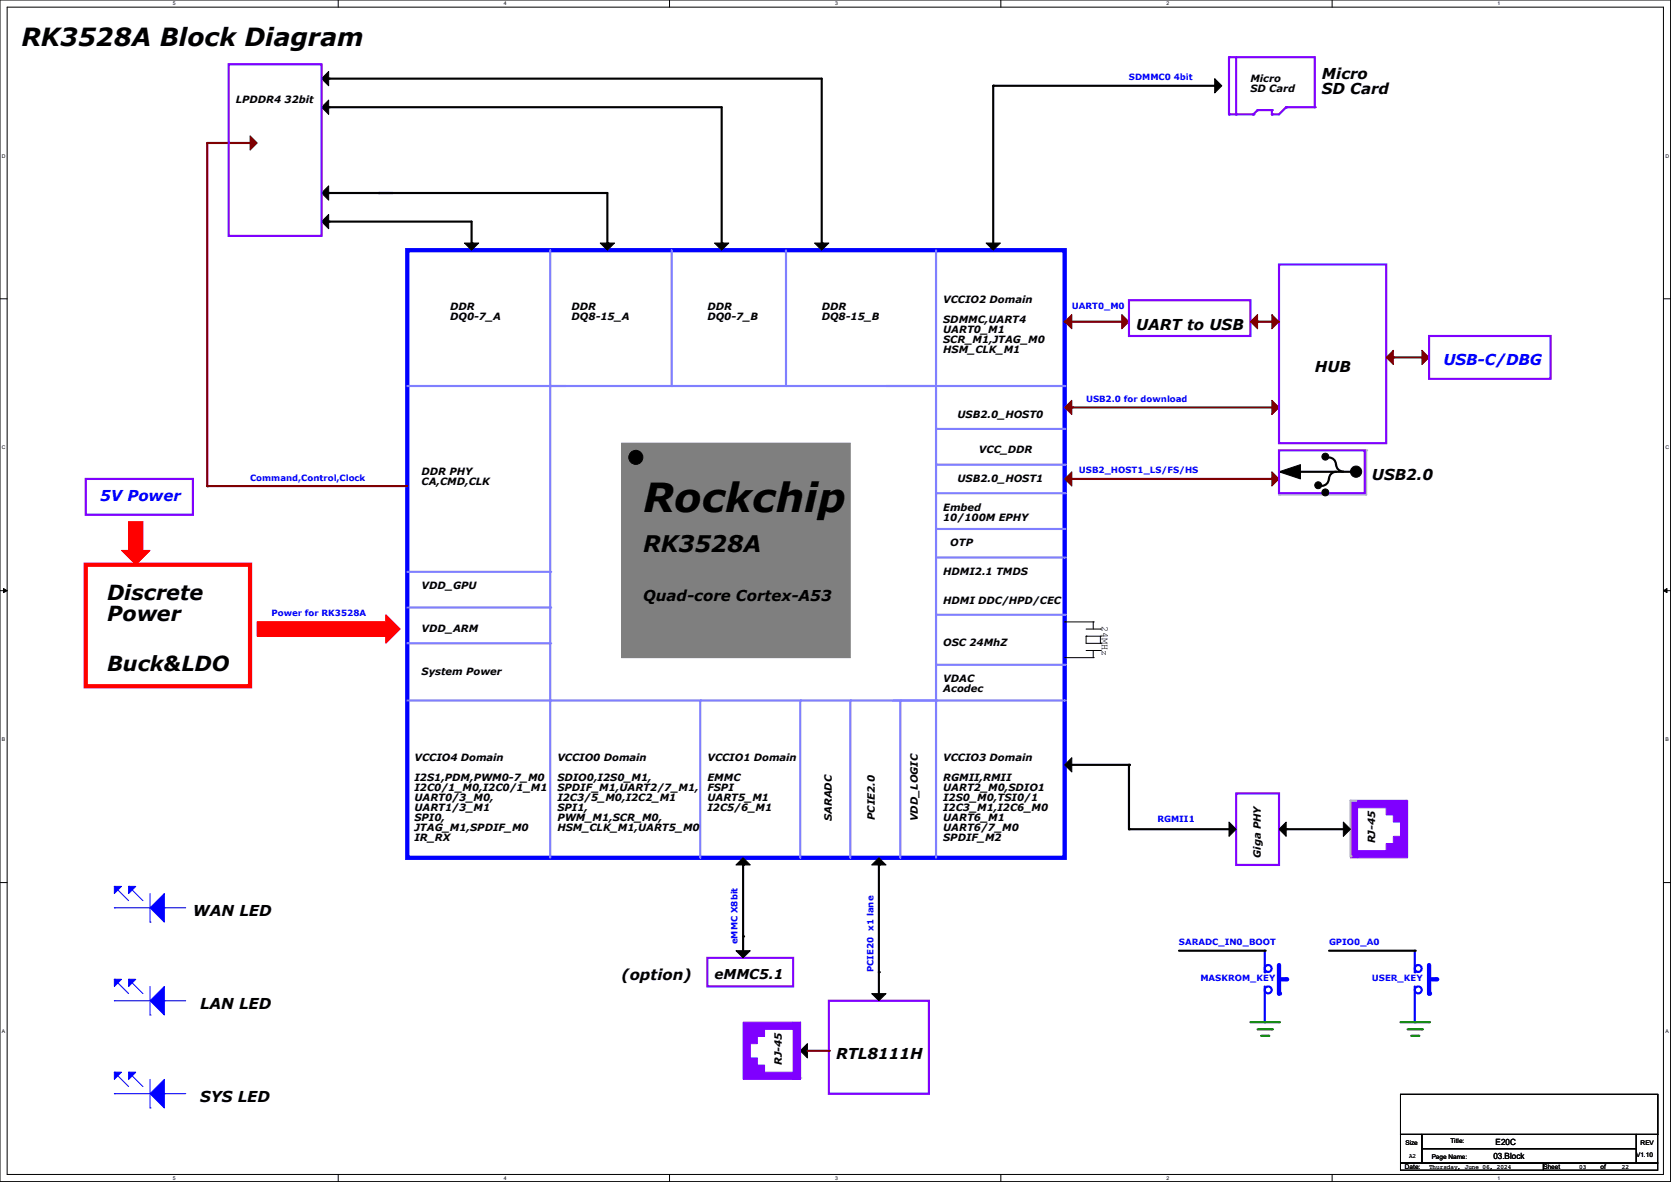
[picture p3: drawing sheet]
<svg xmlns="http://www.w3.org/2000/svg" width="297mm" height="210mm" viewBox="0 0 297 210" stroke-linecap="round" stroke-linejoin="round" font-family="sans-serif">
<g fill="none" stroke="#000" stroke-width=".18">
<path d="M0 0h296.9v209.9h-296.9zM1.3 1.3h294.4v207.4h-294.4zM60.1 0v1.3M119 0v1.3M177.9 0v1.3M236.8 0v1.3M0 53.1h1.3M295.7 53.1h1.2M0 104.9h1.3M.6 104.6l.7 .3-.7 .4zM295.7 104.9l.6-.3v.7zM295.7 104.9h1.2"/>
<path d="M0 156.8h1.3M295.7 156.8h1.2M60.1 208.7v1.2M119 208.7v1.2M177.9 208.7v1.2M236.8 208.7v1.2"/>
</g>
<path d="M.6 104.6l.7 .3-.7 .4zM295.7 104.9l.6-.3v.7z" fill="#000"/>
<path d="M72.4 44.5h116.8v107.9h-116.8z" fill="none" stroke="#00f" stroke-width=".76"/>
<path d="M125.7 170.2h15.3v5.1h-15.3z" fill="none" stroke="#7f00ff" stroke-width=".38"/>
<path d="M15.2 100.3h29.3v21.6h-29.3z" fill="none" stroke="#f00" stroke-width=".76"/>
<path d="M97.8 44.5v24.1M97.8 68.6h68.6v55.9h-68.6z" fill="none" stroke="#7f7fff" stroke-width=".38"/>
<circle cx="97.8" cy="68.6" r=".19" fill="#7f7fff"/>
<path d="M110.5 78.7h40.6v38.1h-40.6z" fill-rule="evenodd" fill="#7f7f7f"/>
<path d="M110.5 78.7h40.6v38.1h-40.6z" fill="none" stroke="#7f7f7f" stroke-width=".18"/>
<path d="M45.7 110.5h22.9v2.5h-22.9z" fill-rule="evenodd" fill="#f00"/>
<path d="M45.7 110.5h22.9v2.5h-22.9z" fill="none" stroke="#f00" stroke-width=".18"/>
<path d="M22.9 92.7h2.5v5.1h-2.5z" fill-rule="evenodd" fill="#f00"/>
<path d="M22.9 92.7h2.5v5.1h-2.5z" fill="none" stroke="#f00" stroke-width=".18"/>
<path d="M119.4 44.5v24.1" fill="none" stroke="#7f7fff" stroke-width=".38"/>
<circle cx="119.4" cy="68.6" r=".19" fill="#7f7fff"/>
<path d="M139.7 44.5v24.1" fill="none" stroke="#7f7fff" stroke-width=".38"/>
<circle cx="139.7" cy="68.6" r=".19" fill="#7f7fff"/>
<path d="M166.4 44.5v24.1" fill="none" stroke="#7f7fff" stroke-width=".38"/>
<circle cx="166.4" cy="68.6" r=".19" fill="#7f7fff"/>
<path d="M226.1 71.1l1.2 1.3-1.2 1.3z" fill-rule="evenodd" fill="#7f0000"/>
<path d="M226.1 71.1l1.2 1.3-1.2 1.3z" fill="none" stroke="#7f0000" stroke-width=".18"/>
<path d="M72.4 68.6h27.9" fill="none" stroke="#7f7fff" stroke-width=".38"/>
<circle cx="100.3" cy="68.6" r=".19" fill="#7f7fff"/>
<path d="M157.5 68.6h31.7" fill="none" stroke="#7f7fff" stroke-width=".38"/>
<circle cx="189.2" cy="68.6" r=".19" fill="#7f7fff"/>
<path d="M166.4 76.2h22.8" fill="none" stroke="#7f7fff" stroke-width=".38"/>
<circle cx="189.2" cy="76.2" r=".19" fill="#7f7fff"/>
<path d="M166.4 82.6h22.8" fill="none" stroke="#7f7fff" stroke-width=".38"/>
<circle cx="189.2" cy="82.6" r=".19" fill="#7f7fff"/>
<circle cx="113" cy="81.3" r="1.25" fill="#000"/>
<circle cx="113" cy="81.3" r="1.25" fill="none" stroke="#000" stroke-width=".18"/>
<path d="M166.4 87.6h22.8" fill="none" stroke="#7f7fff" stroke-width=".38"/>
<circle cx="189.2" cy="87.6" r=".19" fill="#7f7fff"/>
<path d="M189.2 85.1l1.3-1.3v2.6z" fill-rule="evenodd" fill="#7f0000"/>
<path d="M189.2 85.1l1.3-1.3v2.6z" fill="none" stroke="#7f0000" stroke-width=".18"/>
<path d="M190.5 85.1h35.6" fill="none" stroke="#7f0000" stroke-width=".38"/>
<circle cx="190.5" cy="85.1" r=".19" fill="#7f0000"/>
<path d="M166.4 94h22.8" fill="none" stroke="#7f7fff" stroke-width=".38"/>
<circle cx="189.2" cy="94" r=".19" fill="#7f7fff"/>
<path d="M21.6 97.8h5.1l-2.6 2.5z" fill-rule="evenodd" fill="#f00"/>
<path d="M21.6 97.8h5.1l-2.6 2.5z" fill="none" stroke="#f00" stroke-width=".18"/>
<path d="M166.4 99.1h22.8" fill="none" stroke="#7f7fff" stroke-width=".38"/>
<circle cx="189.2" cy="99.1" r=".19" fill="#7f7fff"/>
<path d="M72.4 101.6h25.4" fill="none" stroke="#7f7fff" stroke-width=".38"/>
<circle cx="97.8" cy="101.6" r=".19" fill="#7f7fff"/>
<path d="M72.4 108h25.4" fill="none" stroke="#7f7fff" stroke-width=".38"/>
<circle cx="97.8" cy="108" r=".19" fill="#7f7fff"/>
<path d="M166.4 109.2h22.8" fill="none" stroke="#7f7fff" stroke-width=".38"/>
<circle cx="189.2" cy="109.2" r=".19" fill="#7f7fff"/>
<path d="M189.2 110.5h.1M189.2 116.8h5.1M189.2 110.5h5.1M194.3 116.8h.1" fill="none" stroke="#000" stroke-width=".18"/>
<path d="M72.4 114.3h25.4" fill="none" stroke="#7f7fff" stroke-width=".38"/>
<circle cx="97.8" cy="114.3" r=".19" fill="#7f7fff"/>
<g fill="none" stroke="#000" stroke-width=".18">
<path d="M193 113h.1M193 115.6h2.6M193 113v1.3h2.6M193 113h2.6M193 111.8h2.6M194.3 115.6h.1M194.3 110.5h.1M194.3 110.5v1.3M194.3 115.6v1.2M195.6 115.6h.1M195.6 114.3h.1M195.6 113h.1"/>
<path d="M195.6 111.8h.1"/>
</g>
<path d="M166.4 118.1h22.8" fill="none" stroke="#7f7fff" stroke-width=".38"/>
<circle cx="189.2" cy="118.1" r=".19" fill="#7f7fff"/>
<path d="M195.6 114.3h.1M195.6 113v1.3" fill="none" stroke="#000" stroke-width=".18"/>
<path d="M68.6 109.2l2.5 2.6-2.5 2.5z" fill-rule="evenodd" fill="#f00"/>
<path d="M68.6 109.2l2.5 2.6-2.5 2.5z" fill="none" stroke="#f00" stroke-width=".18"/>
<path d="M72.4 124.5h25.4" fill="none" stroke="#7f7fff" stroke-width=".38"/>
<circle cx="97.8" cy="124.5" r=".19" fill="#7f7fff"/>
<path d="M158.8 124.5h30.4" fill="none" stroke="#7f7fff" stroke-width=".38"/>
<circle cx="189.2" cy="124.5" r=".19" fill="#7f7fff"/>
<path d="M97.8 124.5v27.9" fill="none" stroke="#7f7fff" stroke-width=".38"/>
<circle cx="97.8" cy="124.5" r=".19" fill="#7f7fff"/>
<path d="M124.5 124.5v27.9" fill="none" stroke="#7f7fff" stroke-width=".38"/>
<circle cx="124.5" cy="124.5" r=".19" fill="#7f7fff"/>
<path d="M142.2 124.5v27.9" fill="none" stroke="#7f7fff" stroke-width=".38"/>
<circle cx="142.2" cy="124.5" r=".19" fill="#7f7fff"/>
<path d="M151.1 124.5v27.9" fill="none" stroke="#7f7fff" stroke-width=".38"/>
<circle cx="151.1" cy="124.5" r=".19" fill="#7f7fff"/>
<path d="M166.4 124.5v27.9" fill="none" stroke="#7f7fff" stroke-width=".38"/>
<circle cx="166.4" cy="124.5" r=".19" fill="#7f7fff"/>
<path d="M160 124.5v27.9" fill="none" stroke="#7f7fff" stroke-width=".38"/>
<circle cx="160" cy="124.5" r=".19" fill="#7f7fff"/>
<g fill="#000">
<path d="M57.2 39.4l1.2-1.3v2.5z" fill-rule="evenodd"/>
<path d="M58.4 33v2.6l-1.2-1.3z" fill-rule="evenodd"/>
<path d="M132.1 152.4l1.3 1.3h-2.6z" fill-rule="evenodd"/>
<path d="M130.8 168.9h2.6l-1.3 1.3z" fill-rule="evenodd"/>
</g>
<path d="M57.2 39.4l1.2-1.3v2.5zM58.4 33v2.6l-1.2-1.3zM132.1 152.4l1.3 1.3h-2.6zM130.8 168.9h2.6l-1.3 1.3z" fill="none" stroke="#000" stroke-width=".18"/>
<path d="M58.4 39.4h25.4M58.4 34.3h49.6M132.1 153.7v15.2" fill="none" stroke="#000" stroke-width=".38"/>
<g fill="#000">
<circle cx="58.4" cy="39.4" r=".19"/>
<circle cx="58.4" cy="34.3" r=".19"/>
<circle cx="67.3" cy="34.3" r=".19"/>
<circle cx="132.1" cy="153.7" r=".19"/>
<circle cx="132.1" cy="166.4" r=".19"/>
</g>
<path d="M227.3 47h19.1v31.7h-19.1z" fill="none" stroke="#7f00ff" stroke-width=".38"/>
<path d="M36.8 25.4h7.7" fill="none" stroke="#7f0000" stroke-width=".38"/>
<circle cx="44.5" cy="25.4" r=".19" fill="#7f0000"/>
<path d="M44.5 24.1l1.2 1.3-1.2 1.3z" fill-rule="evenodd" fill="#7f0000"/>
<path d="M44.5 24.1l1.2 1.3-1.2 1.3z" fill="none" stroke="#7f0000" stroke-width=".18"/>
<path d="M36.8 25.4v61" fill="none" stroke="#7f0000" stroke-width=".38"/>
<circle cx="36.8" cy="86.4" r=".19" fill="#7f0000"/>
<g fill="#000">
<path d="M58.4 17.8v2.5l-1.2-1.2z" fill-rule="evenodd"/>
<path d="M57.2 14l1.2-1.3v2.5z" fill-rule="evenodd"/>
<path d="M82.6 43.2h2.5l-1.3 1.3z" fill-rule="evenodd"/>
<path d="M106.7 43.2h2.5l-1.2 1.3z" fill-rule="evenodd"/>
<path d="M127 43.2h2.5l-1.2 1.3z" fill-rule="evenodd"/>
<path d="M144.8 43.2h2.5l-1.2 1.3z" fill-rule="evenodd"/>
</g>
<path d="M57.2 14l1.2-1.3v2.5zM58.4 17.8v2.5l-1.2-1.2zM82.6 43.2h2.5l-1.3 1.3zM106.7 43.2h2.5l-1.2 1.3zM127 43.2h2.5l-1.2 1.3zM144.8 43.2h2.5l-1.2 1.3z" fill="none" stroke="#000" stroke-width=".18"/>
<path d="M58.4 19.1h69.9v24.1M58.4 14h87.7v29.2M83.8 39.4v3.8M108 34.3v8.9" fill="none" stroke="#000" stroke-width=".38"/>
<g fill="#000">
<circle cx="58.4" cy="19.1" r=".19"/>
<circle cx="58.4" cy="14" r=".19"/>
<circle cx="83.8" cy="43.2" r=".19"/>
<circle cx="108" cy="43.2" r=".19"/>
<circle cx="128.3" cy="43.2" r=".19"/>
<circle cx="146.1" cy="43.2" r=".19"/>
</g>
<path d="M40.6 11.4h16.6v30.5h-16.6z" fill="none" stroke="#7f00ff" stroke-width=".38"/>
<path d="M36.8 86.4h35.6" fill="none" stroke="#7f0000" stroke-width=".38"/>
<circle cx="36.8" cy="86.4" r=".19" fill="#7f0000"/>
<path d="M226.1 83.8l1.2 1.3-1.2 1.3z" fill-rule="evenodd" fill="#7f0000"/>
<path d="M226.1 83.8l1.2 1.3-1.2 1.3z" fill="none" stroke="#7f0000" stroke-width=".18"/>
<path d="M242.8 80v7.9" fill="none" stroke="#c0c0c0" stroke-width=".38"/>
<circle cx="242.8" cy="80" r=".19" fill="#c0c0c0"/>
<circle cx="235.6" cy="81.1" r=".61" fill="#000"/>
<circle cx="235.6" cy="81.1" r=".61" fill="none" stroke="#000" stroke-width=".18"/>
<path d="M227.3 87.9h15.5" fill="none" stroke="#c0c0c0" stroke-width=".38"/>
<circle cx="227.3" cy="87.9" r=".19" fill="#c0c0c0"/>
<path d="M229.9 83.8h10.1M236.2 85.1a1.25 1.25 0 0 1-1.2 1.2M236.2 81.3a1.25 1.25 0 0 1 1.2 1.3M237.5 82.6a1.25 1.25 0 0 0 1.3 1.2M237.5 83.8a1.25 1.25 0 0 0-1.3 1.3M156.2 153.7v22.8" fill="none" stroke="#000" stroke-width=".38"/>
<g fill="#000">
<path d="M227.3 83.8l3.8-1.2v2.5l-3.8-1.3h1.3z" fill-rule="evenodd"/>
<path d="M156.2 152.4l1.3 1.3h-2.6z" fill-rule="evenodd"/>
<path d="M154.9 176.5h2.6l-1.3 1.3z" fill-rule="evenodd"/>
<circle cx="234.3" cy="86.2" r=".61"/>
<circle cx="235.6" cy="87.5" r=".61"/>
<circle cx="241" cy="83.8" r=".99"/>
</g>
<g fill="none" stroke="#000" stroke-width=".18">
<path d="M227.3 83.8l3.8-1.2v2.5l-3.8-1.3h1.3zM156.2 152.4l1.3 1.3h-2.6zM154.9 176.5h2.6l-1.3 1.3z"/>
<circle cx="234.3" cy="86.2" r=".61"/>
<circle cx="235.6" cy="87.5" r=".61"/>
<circle cx="241" cy="83.8" r=".99"/>
</g>
<g fill="#000">
<circle cx="229.9" cy="83.8" r=".19"/>
<circle cx="156.2" cy="153.7" r=".19"/>
<circle cx="156.2" cy="172.7" r=".19"/>
</g>
<path d="M15.2 85.1h19.1v6.3h-19.1zM227.3 80h15.3v7.6h-15.3zM147.3 177.8h17.8v16.5h-17.8z" fill="none" stroke="#7f00ff" stroke-width=".38"/>
<path d="M142.2 181.6v9.9" fill="none" stroke="#c0c0c0" stroke-width=".38"/>
<circle cx="142.2" cy="191.5" r=".19" fill="#c0c0c0"/>
<path d="M142.2 186.7l1.3-1.3v2.6z" fill-rule="evenodd" fill="#000"/>
<path d="M142.2 186.7l1.3-1.3v2.6z" fill="none" stroke="#000" stroke-width=".18"/>
<path d="M132.1 181.6h8.9v1.3h-5.1v1.3h-1.3v1.2h-1.2v2.6h1.2v1.2h1.3v1.3h5.1v1.3h-8.9z" fill-rule="evenodd" fill="#7f00ff"/>
<path d="M132.1 181.6h8.9v1.3h-5.1v1.3h-1.3v1.2h-1.2v2.6h1.2v1.2h1.3v1.3h5.1v1.3h-8.9z" fill="none" stroke="#7f00ff" stroke-width=".18"/>
<path d="M143.5 186.7h3.8" fill="none" stroke="#7f0000" stroke-width=".38"/>
<circle cx="147.3" cy="186.7" r=".19" fill="#7f0000"/>
<path d="M141 181.6h1.2v10.2h-1.2z" fill-rule="evenodd" fill="#7f00ff"/>
<path d="M141 181.6h1.2v10.2h-1.2z" fill="none" stroke="#7f00ff" stroke-width=".18"/>
<path d="M189.2 57.2h10.2" fill="none" stroke="#7f0000" stroke-width=".38"/>
<circle cx="189.2" cy="57.2" r=".19" fill="#7f0000"/>
<path d="M199.4 55.9l1.3 1.3-1.3 1.2z" fill-rule="evenodd" fill="#7f0000"/>
<path d="M199.4 55.9l1.3 1.3-1.3 1.2z" fill="none" stroke="#7f0000" stroke-width=".18"/>
<path d="M189.2 57.2l1.3-1.3v2.5z" fill-rule="evenodd" fill="#7f0000"/>
<path d="M189.2 57.2l1.3-1.3v2.5z" fill="none" stroke="#7f0000" stroke-width=".18"/>
<path d="M189.2 72.4l1.3-1.3v2.6z" fill-rule="evenodd" fill="#7f0000"/>
<path d="M189.2 72.4l1.3-1.3v2.6z" fill="none" stroke="#7f0000" stroke-width=".18"/>
<path d="M190.5 72.4h35.6" fill="none" stroke="#7f0000" stroke-width=".38"/>
<circle cx="190.5" cy="72.4" r=".19" fill="#7f0000"/>
<path d="M246.4 63.5l1.3-1.3v2.6z" fill-rule="evenodd" fill="#7f0000"/>
<path d="M246.4 63.5l1.3-1.3v2.6z" fill="none" stroke="#7f0000" stroke-width=".18"/>
<path d="M252.7 62.2l1.3 1.3-1.3 1.3z" fill-rule="evenodd" fill="#7f0000"/>
<path d="M252.7 62.2l1.3 1.3-1.3 1.3z" fill="none" stroke="#7f0000" stroke-width=".18"/>
<path d="M247.7 63.5h5" fill="none" stroke="#7f0000" stroke-width=".38"/>
<circle cx="247.7" cy="63.5" r=".19" fill="#7f0000"/>
<path d="M254 59.7h21.6v7.6h-21.6z" fill="none" stroke="#7f00ff" stroke-width=".38"/>
<g fill="none" stroke="#00f" stroke-width=".38">
<path d="M224.8 168.9v3.8"/>
<circle cx="225.4" cy="172.1" r=".61"/>
</g>
<circle cx="224.8" cy="172.7" r=".19" fill="#00f"/>
<path d="M227.3 171.5v5" fill="none" stroke="#00f" stroke-width=".76"/>
<circle cx="227.3" cy="176.5" r=".38" fill="#00f"/>
<path d="M227.3 174h1.3" fill="none" stroke="#00f" stroke-width=".76"/>
<circle cx="228.6" cy="174" r=".38" fill="#00f"/>
<g fill="none" stroke="#00f" stroke-width=".38">
<path d="M224.8 175.3v6.3"/>
<circle cx="225.4" cy="175.9" r=".61"/>
</g>
<circle cx="224.8" cy="181.6" r=".19" fill="#00f"/>
<path d="M209.6 168.9h15.2" fill="none" stroke="#000" stroke-width=".38"/>
<circle cx="224.8" cy="168.9" r=".19" fill="#000"/>
<path d="M222.3 181.6h5" fill="none" stroke="#007f00" stroke-width=".38"/>
<circle cx="227.3" cy="181.6" r=".19" fill="#007f00"/>
<path d="M223.5 182.9h2.6" fill="none" stroke="#007f00" stroke-width=".38"/>
<circle cx="226.1" cy="182.9" r=".19" fill="#007f00"/>
<path d="M224.2 184h1.2" fill="none" stroke="#007f00" stroke-width=".38"/>
<circle cx="225.4" cy="184" r=".19" fill="#007f00"/>
<g fill="none" stroke="#00f" stroke-width=".38">
<path d="M251.5 168.9v3.8"/>
<circle cx="252.1" cy="172.1" r=".61"/>
</g>
<circle cx="251.5" cy="172.7" r=".19" fill="#00f"/>
<path d="M254 174h1.3" fill="none" stroke="#00f" stroke-width=".76"/>
<circle cx="255.3" cy="174" r=".38" fill="#00f"/>
<path d="M254 171.5v5" fill="none" stroke="#00f" stroke-width=".76"/>
<circle cx="254" cy="176.5" r=".38" fill="#00f"/>
<g fill="none" stroke="#00f" stroke-width=".38">
<path d="M251.5 175.3v6.3"/>
<circle cx="252.1" cy="175.9" r=".61"/>
</g>
<circle cx="251.5" cy="181.6" r=".19" fill="#00f"/>
<path d="M236.2 168.9h15.3" fill="none" stroke="#000" stroke-width=".38"/>
<circle cx="251.5" cy="168.9" r=".19" fill="#000"/>
<path d="M248.9 181.6h5.1" fill="none" stroke="#007f00" stroke-width=".38"/>
<circle cx="254" cy="181.6" r=".19" fill="#007f00"/>
<path d="M250.2 182.9h2.5" fill="none" stroke="#007f00" stroke-width=".38"/>
<circle cx="252.7" cy="182.9" r=".19" fill="#007f00"/>
<path d="M250.8 184h1.3" fill="none" stroke="#007f00" stroke-width=".38"/>
<circle cx="252.1" cy="184" r=".19" fill="#007f00"/>
<path d="M176.5 15.2v28" fill="none" stroke="#000" stroke-width=".38"/>
<circle cx="176.5" cy="15.2" r=".19" fill="#000"/>
<path d="M233.7 10.2v8.9" fill="none" stroke="#7f00ff" stroke-width=".38"/>
<circle cx="233.7" cy="19.1" r=".19" fill="#7f00ff"/>
<path d="M228.6 19.1h5.1" fill="none" stroke="#7f00ff" stroke-width=".38"/>
<circle cx="228.6" cy="19.1" r=".19" fill="#7f00ff"/>
<path d="M219.7 10.2v10.1" fill="none" stroke="#7f00ff" stroke-width=".38"/>
<circle cx="219.7" cy="20.3" r=".19" fill="#7f00ff"/>
<path d="M218.4 10.2h15.3" fill="none" stroke="#7f00ff" stroke-width=".38"/>
<circle cx="218.4" cy="10.2" r=".19" fill="#7f00ff"/>
<path d="M228.6 19.1l-1.3 1.2" fill="none" stroke="#7f00ff" stroke-width=".38"/>
<circle cx="228.6" cy="19.1" r=".19" fill="#7f00ff"/>
<path d="M223.5 19.6h2.6" fill="none" stroke="#7f00ff" stroke-width=".38"/>
<circle cx="223.5" cy="19.6" r=".19" fill="#7f00ff"/>
<path d="M226.1 20.3h1.2" fill="none" stroke="#7f00ff" stroke-width=".38"/>
<circle cx="226.1" cy="20.3" r=".19" fill="#7f00ff"/>
<path d="M226.1 19.6v.7" fill="none" stroke="#7f00ff" stroke-width=".38"/>
<circle cx="226.1" cy="19.6" r=".19" fill="#7f00ff"/>
<path d="M215.9 14l1.3 1.2-1.3 1.3z" fill-rule="evenodd" fill="#000"/>
<path d="M215.9 14l1.3 1.2-1.3 1.3z" fill="none" stroke="#000" stroke-width=".18"/>
<path d="M176.5 15.2h39.4" fill="none" stroke="#000" stroke-width=".38"/>
<circle cx="215.9" cy="15.2" r=".19" fill="#000"/>
<path d="M223.5 19.6l-.7 .7" fill="none" stroke="#7f00ff" stroke-width=".38"/>
<circle cx="222.8" cy="20.3" r=".19" fill="#7f00ff"/>
<path d="M218.4 20.3h4.4" fill="none" stroke="#7f00ff" stroke-width=".38"/>
<circle cx="222.8" cy="20.3" r=".19" fill="#7f00ff"/>
<path d="M218.4 10.2v10.1" fill="none" stroke="#7f00ff" stroke-width=".38"/>
<circle cx="218.4" cy="20.3" r=".19" fill="#7f00ff"/>
<path d="M175.3 43.2h2.5l-1.3 1.3z" fill-rule="evenodd" fill="#000"/>
<path d="M175.3 43.2h2.5l-1.3 1.3z" fill="none" stroke="#000" stroke-width=".18"/>
<path d="M26.7 177.8l2.5-2.5v5z" fill-rule="evenodd" fill="#00f"/>
<path d="M20.3 177.8h.1M20.3 177.8h6.4M26.7 177.8l2.5-2.5v5zM26.7 175.3v5M26.7 180.3h.1" fill="none" stroke="#00f" stroke-width=".18"/>
<path d="M22.9 174h1.2l-1.2 1.3z" fill-rule="evenodd" fill="#00f"/>
<path d="M22.9 174h1.2l-1.2 1.3zM22.9 174h.1M22.9 174l2.5 2.5" fill="none" stroke="#00f" stroke-width=".18"/>
<path d="M20.3 174h1.3l-1.3 1.3z" fill-rule="evenodd" fill="#00f"/>
<path d="M20.3 174h1.3l-1.3 1.3zM20.3 174h.1M20.3 174l2.6 2.5" fill="none" stroke="#00f" stroke-width=".18"/>
<path d="M219.7 141h7.6v12.7h-7.6z" fill="none" stroke="#7f00ff" stroke-width=".38"/>
<path d="M240 142.2h1.3v10.2h-1.3z" fill-rule="evenodd" fill="#7f00ff"/>
<path d="M240 142.2h1.3v10.2h-1.3z" fill="none" stroke="#7f00ff" stroke-width=".18"/>
<path d="M218.4 146.1l1.3 1.2-1.3 1.3z" fill-rule="evenodd" fill="#000"/>
<path d="M218.4 146.1l1.3 1.2-1.3 1.3z" fill="none" stroke="#000" stroke-width=".18"/>
<path d="M240 142.2h9.9" fill="none" stroke="#c0c0c0" stroke-width=".38"/>
<circle cx="249.9" cy="142.2" r=".19" fill="#c0c0c0"/>
<path d="M200.7 147.3h17.7" fill="none" stroke="#000" stroke-width=".38"/>
<circle cx="200.7" cy="147.3" r=".19" fill="#000"/>
<path d="M240 142.2v9.9" fill="none" stroke="#c0c0c0" stroke-width=".38"/>
<circle cx="240" cy="152.1" r=".19" fill="#c0c0c0"/>
<g fill="#000">
<path d="M227.3 147.3l1.3-1.2v2.5z" fill-rule="evenodd"/>
<path d="M238.8 146.1l1.2 1.2-1.2 1.3z" fill-rule="evenodd"/>
</g>
<path d="M227.3 147.3l1.3-1.2v2.5zM238.8 146.1l1.2 1.2-1.2 1.3z" fill="none" stroke="#000" stroke-width=".18"/>
<path d="M190.5 135.9h10.2M228.6 147.3h10.2" fill="none" stroke="#000" stroke-width=".38"/>
<g fill="#000">
<circle cx="200.7" cy="135.9" r=".19"/>
<circle cx="228.6" cy="147.3" r=".19"/>
</g>
<path d="M241.3 142.2h8.9v10.2h-8.9v-1.3h5.1v-1.2h1.3v-1.3h1.2v-2.5h-1.2v-1.3h-1.3v-1.3h-5.1z" fill-rule="evenodd" fill="#7f00ff"/>
<path d="M241.3 142.2h8.9v10.2h-8.9v-1.3h5.1v-1.2h1.3v-1.3h1.2v-2.5h-1.2v-1.3h-1.3v-1.3h-5.1z" fill="none" stroke="#7f00ff" stroke-width=".18"/>
<path d="M189.2 135.9l1.3-1.3v2.6z" fill-rule="evenodd" fill="#000"/>
<path d="M189.2 135.9l1.3-1.3v2.6z" fill="none" stroke="#000" stroke-width=".18"/>
<path d="M200.7 135.9v11.4" fill="none" stroke="#000" stroke-width=".38"/>
<circle cx="200.7" cy="135.9" r=".19" fill="#000"/>
<path d="M29.2 177.8h.1M29.2 177.8h3.8M29.2 194.3h.1M29.2 194.3h3.8" fill="none" stroke="#00f" stroke-width=".18"/>
<path d="M29.2 191.8v5.1l-2.5-2.6z" fill-rule="evenodd" fill="#00f"/>
<path d="M20.3 194.3h.1M20.3 194.3h6.4M26.7 196.9h.1M26.7 191.8v5.1M29.2 191.8v5.1l-2.5-2.6z" fill="none" stroke="#00f" stroke-width=".18"/>
<path d="M22.9 190.5h1.2l-1.2 1.3z" fill-rule="evenodd" fill="#00f"/>
<path d="M20.3 190.5h.1M20.3 190.5l2.6 2.5M22.9 190.5h1.2l-1.2 1.3zM22.9 190.5h.1M22.9 190.5l2.5 2.5" fill="none" stroke="#00f" stroke-width=".18"/>
<path d="M200.7 53.3h21.6v6.4h-21.6z" fill="none" stroke="#7f00ff" stroke-width=".38"/>
<path d="M222.3 57.2l1.2-1.3v2.5z" fill-rule="evenodd" fill="#7f0000"/>
<path d="M222.3 57.2l1.2-1.3v2.5z" fill="none" stroke="#7f0000" stroke-width=".18"/>
<path d="M223.5 57.2h3.8" fill="none" stroke="#7f0000" stroke-width=".38"/>
<circle cx="223.5" cy="57.2" r=".19" fill="#7f0000"/>
<path d="M224.8 57.2h2.5l-1.2 1.2v-2.5l1.2 1.3z" fill-rule="evenodd" fill="#7f0000"/>
<path d="M224.8 57.2h2.5l-1.2 1.2v-2.5l1.2 1.3z" fill="none" stroke="#7f0000" stroke-width=".18"/>
<path d="M29.2 161.3h.1M29.2 161.3h3.8" fill="none" stroke="#00f" stroke-width=".18"/>
<path d="M26.7 161.3l2.5-2.5v5z" fill-rule="evenodd" fill="#00f"/>
<path d="M26.7 158.8v5M20.3 161.3h.1M20.3 161.3h6.4M26.7 161.3l2.5-2.5v5zM26.7 163.8h.1" fill="none" stroke="#00f" stroke-width=".18"/>
<path d="M22.9 157.5h1.2l-1.2 1.3z" fill-rule="evenodd" fill="#00f"/>
<path d="M22.9 157.5h1.2l-1.2 1.3zM22.9 157.5h.1M22.9 157.5l2.5 2.5" fill="none" stroke="#00f" stroke-width=".18"/>
<path d="M20.3 157.5h1.3l-1.3 1.3z" fill-rule="evenodd" fill="#00f"/>
<path d="M20.3 157.5h1.3l-1.3 1.3zM20.3 157.5h.1M20.3 157.5l2.6 2.5" fill="none" stroke="#00f" stroke-width=".18"/>
<path d="M20.3 190.5h1.3l-1.3 1.3z" fill-rule="evenodd" fill="#00f"/>
<path d="M20.3 190.5h1.3l-1.3 1.3z" fill="none" stroke="#00f" stroke-width=".18"/>
<path d="M248.9 194.4h45.7v7.2h-45.7zM248.9 201.6h3.8v5h-3.8zM248.9 206.6h25.4v1.3h-25.4zM252.7 201.6h38.1v2.5h-38.1zM252.7 204.1h38.1v2.5h-38.1zM274.3 206.6h20.3v1.3h-20.3zM290.8 201.6h3.8v5h-3.8z" fill="none" stroke="#000" stroke-width=".18"/>
<text font-size="7.1" x="114.3" y="91">Rockchip</text>
<text font-size="4.4" x="3.8" y="8.3">RK3528A Block Diagram</text>
<text font-size="4.1" x="114.3" y="98">RK3528A</text>
<g font-size="3.7">
<text x="19" y="106.6">Discrete</text>
<text x="19" y="110.3">Power</text>
<text x="19" y="119.3">Buck&amp;LDO</text>
</g>
<g font-size="2.7">
<text x="234.9" y="14.1">Micro</text>
<text x="234.9" y="16.8">SD Card</text>
<text x="201.9" y="58.5">UART to USB</text>
<text x="233.7" y="66.2">HUB</text>
<text x="243.8" y="85.2">USB2.0</text>
<text x="114.3" y="106.8">Quad-core Cortex-A53</text>
<text x="34.3" y="162.7">WAN LED</text>
<text x="35.6" y="179.2">LAN LED</text>
<text x="110.5" y="174.1">(option)</text>
<text x="148.6" y="188.1">RTL8111H</text>
<text x="35.6" y="195.7">SYS LED</text>
</g>
<g font-size="2.7" fill="#00f">
<text x="256.5" y="64.9">USB-C/DBG</text>
<text x="17.8" y="89">5V Power</text>
</g>
<text font-size="2.4" x="127" y="173.9">eMMC5.1</text>
<g font-size="1.8">
<text x="222.2" y="14.5">Micro</text>
<text x="222.2" y="16.3">SD Card</text>
<text x="41.9" y="18.3">LPDDR4 32bit</text>
<text x="167.6" y="53.9">VCCIO2 Domain</text>
<text x="80" y="55.2">DDR</text>
<text x="80" y="56.9">DQ0-7_A</text>
<text x="101.6" y="55.2">DDR</text>
<text x="101.6" y="56.9">DQ8-15_A</text>
<text x="125.7" y="55.2">DDR</text>
<text x="125.7" y="56.9">DQ0-7_B</text>
<text x="146" y="55.2">DDR</text>
<text x="146" y="56.9">DQ8-15_B</text>
<text x="167.6" y="57.4">SDMMC,UART4</text>
<text x="167.6" y="59.2">UART0_M1</text>
<text x="167.6" y="61">SCR_M1,JTAG_M0</text>
<text x="167.6" y="62.8">HSM_CLK_M1</text>
<text x="170.2" y="74.2">USB2.0_HOST0</text>
<text x="174" y="80.6">VCC_DDR</text>
<text x="74.9" y="84.4">DDR PHY</text>
<text x="74.9" y="86.1">CA,CMD,CLK</text>
<text x="170.2" y="85.6">USB2.0_HOST1</text>
<text x="167.6" y="90.7">Embed</text>
<text x="167.6" y="92.5">10/100M EPHY</text>
<text x="168.9" y="97.1">OTP</text>
<text x="74.9" y="104.7">VDD_GPU</text>
<text x="167.6" y="102.2">HDMI2.1 TMDS</text>
<text x="167.6" y="107.2">HDMI DDC/HPD/CEC</text>
<text x="74.9" y="112.3">VDD_ARM</text>
<text x="195.8" y="111.3" transform="rotate(90 195.8 111.3)">24MHz</text>
<text x="74.9" y="119.9">System Power</text>
<text x="167.6" y="114.9">OSC 24MhZ</text>
<text x="167.6" y="121.2">VDAC</text>
<text x="167.6" y="123">Acodec</text>
<text x="73.7" y="135.2">VCCIO4 Domain</text>
<text x="99.1" y="135.2">VCCIO0 Domain</text>
<text x="125.7" y="135.2">VCCIO1 Domain</text>
<text x="167.6" y="135.2">VCCIO3 Domain</text>
<text x="73.7" y="138.7">I2S1,PDM,PWM0-7_M0</text>
<text x="73.7" y="140.5">I2C0/1_M0,I2C0/1_M1</text>
<text x="73.7" y="142.3">UART0/3_M0,</text>
<text x="99.1" y="138.7">SDIO0,I2S0_M1,</text>
<text x="99.1" y="140.5">SPDIF_M1,UART2/7_M1,</text>
<text x="99.1" y="142.3">I2C3/5_M0,I2C2_M1</text>
<text x="125.7" y="138.7">EMMC</text>
<text x="125.7" y="140.5">FSPI</text>
<text x="125.7" y="142.3">UART5_M1</text>
<text x="167.6" y="138.7">RGMII,RMII</text>
<text x="167.6" y="140.5">UART2_M0,SDIO1</text>
<text x="167.6" y="142.3">I2S0_M0,TSI0/1</text>
<text x="73.7" y="144.1">UART1/3_M1</text>
<text x="73.7" y="145.8">SPI0,</text>
<text x="73.7" y="147.6">JTAG_M1,SPDIF_M0</text>
<text x="73.7" y="149.4">IR_RX</text>
<text x="99.1" y="144.1">SPI1,</text>
<text x="99.1" y="145.8">PWM_M1,SCR_M0,</text>
<text x="99.1" y="147.6">HSM_CLK_M1,UART5_M0</text>
<text x="125.7" y="144.1">I2C5/6_M1</text>
<text x="147.9" y="145.9" transform="rotate(-90 147.9 145.9)">SARADC</text>
<text x="155.5" y="145.7" transform="rotate(-90 155.5 145.7)">PCIE2.0</text>
<text x="163.1" y="145.9" transform="rotate(-90 163.1 145.9)">VDD_LOGIC</text>
<text x="167.6" y="144.1">I2C3_M1,I2C6_M0</text>
<text x="167.6" y="145.8">UART6_M1</text>
<text x="167.6" y="147.6">UART6/7_M0</text>
<text x="167.6" y="149.4">SPDIF_M2</text>
<text x="244.4" y="149.9" transform="rotate(-90 244.4 149.9)">RJ-45</text>
<text x="224.1" y="152.4" transform="rotate(-90 224.1 152.4)">Giga PHY</text>
<text x="139" y="189.2" transform="rotate(-90 139 189.2)">RJ-45</text>
</g>
<g font-size="1.5" fill="#00f">
<text x="200.7" y="14.3">SDMMC0 4bit</text>
<text x="190.5" y="54.9">UART0_M0</text>
<text x="193" y="71.4">USB2.0 for download</text>
<text x="44.4" y="85.4">Command,Control,Clock</text>
<text x="191.8" y="84.1">USB2_HOST1_LS/FS/HS</text>
<text x="48.3" y="109.5">Power for RK3528A</text>
<text x="205.7" y="146.1">RGMII1</text>
<text x="131.1" y="167.8" transform="rotate(-90 131.1 167.8)">eMMC X8bit</text>
<text x="209.5" y="167.9">SARADC_IN0_BOOT</text>
<text x="236.2" y="167.9">GPIO0_A0</text>
<text x="155.2" y="172.7" transform="rotate(-90 155.2 172.7)">PCIE20 x1 lane</text>
<text x="213.4" y="174.3">MASKROM_KEY</text>
<text x="243.8" y="174.3">USER_KEY</text>
</g>
<g font-size="1.5">
<text x="265.8" y="203.5">E20C</text>
<text x="265.4" y="205.9">03.Block</text>
</g>
<g font-size="1.1">
<text x="249.8" y="203.4">Size</text>
<text x="257.8" y="203.2">Title:</text>
<text x="291.6" y="203.4">REV</text>
<text x="249.7" y="207.7">Date:</text>
<text x="250.4" y="205.7">A2</text>
<text x="254" y="207.6">Thursday, June 06, 2024</text>
<text x="254.5" y="206">Page Name:</text>
<text x="274.3" y="207.7">Sheet</text>
<text x="280.7" y="207.6">03</text>
<text x="284.5" y="207.7">of</text>
<text x="288.3" y="207.6">22</text>
<text x="290.8" y="205.6">V1.10</text>
</g>
<g font-size=".9">
<text x="30.7" y=".9">5</text>
<text x="89.5" y=".9">4</text>
<text x="148.4" y=".9">3</text>
<text x="207.3" y=".9">2</text>
<text x="266.2" y=".9">1</text>
<text x=".3" y="28">D</text>
<text x="296" y="28">D</text>
<text x=".3" y="79.8">C</text>
<text x="296" y="79.8">C</text>
<text x=".3" y="131.7">B</text>
<text x="296" y="131.7">B</text>
<text x=".3" y="183.5">A</text>
<text x="296" y="183.5">A</text>
<text x="30.7" y="209.6">5</text>
<text x="89.5" y="209.6">4</text>
<text x="148.4" y="209.6">3</text>
<text x="207.3" y="209.6">2</text>
<text x="266.2" y="209.6">1</text>
</g>
</svg>
